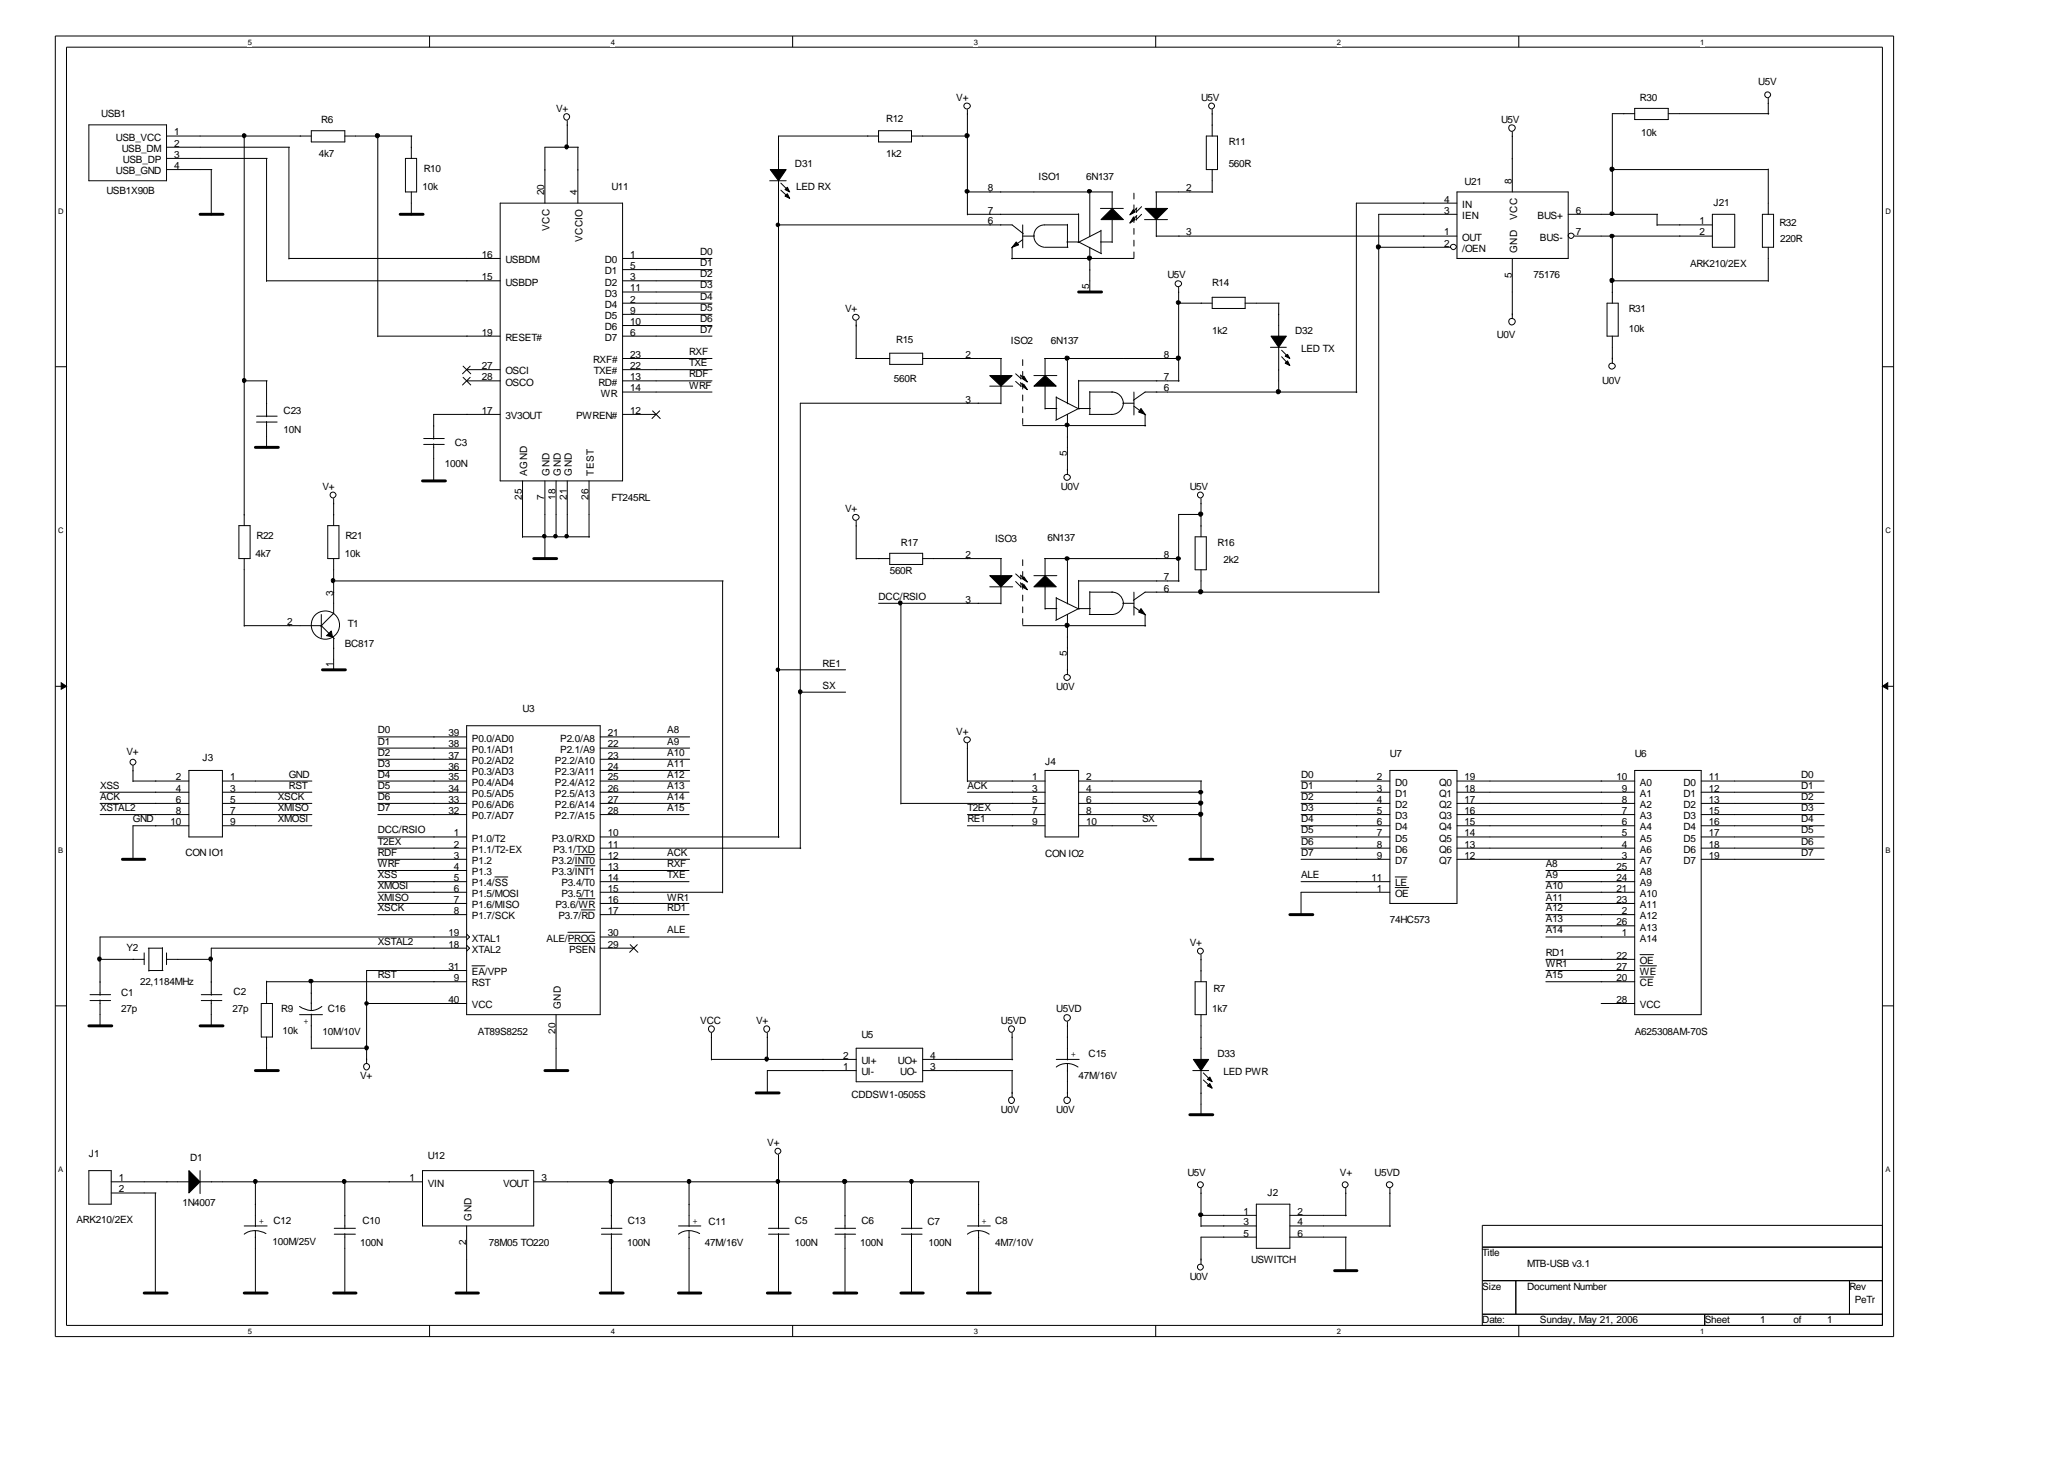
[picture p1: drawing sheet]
<svg xmlns="http://www.w3.org/2000/svg" width="297mm" height="210mm" viewBox="0 0 297 210" stroke-linecap="round" stroke-linejoin="round" font-family="sans-serif">
<path d="M8 5.2h264.5v187.1h-264.5zM9.6 6.8h261.2v183.9h-261.2z" fill="none" stroke="#000" stroke-width=".14"/>
<g fill="#fff">
<path d="M35.6 5.3h.6v1.4h-.6z"/>
<path d="M35.6 190.9h.6v1.3h-.6z"/>
</g>
<path d="M61.8 5.2v1.6M61.8 190.7v1.6" fill="none" stroke="#000" stroke-width=".14"/>
<g fill="#fff">
<path d="M87.9 5.3h.6v1.4h-.6z"/>
<path d="M87.9 190.9h.6v1.3h-.6z"/>
</g>
<path d="M114 5.2v1.6M114 190.7v1.6" fill="none" stroke="#000" stroke-width=".14"/>
<g fill="#fff">
<path d="M140.1 5.3h.6v1.4h-.6z"/>
<path d="M140.1 190.9h.6v1.3h-.6z"/>
</g>
<path d="M166.3 5.2v1.6M166.3 190.7v1.6" fill="none" stroke="#000" stroke-width=".14"/>
<g fill="#fff">
<path d="M192.4 5.3h.6v1.4h-.6z"/>
<path d="M192.4 190.9h.6v1.3h-.6z"/>
</g>
<path d="M218.5 5.2v1.6M218.5 190.7v1.6" fill="none" stroke="#000" stroke-width=".14"/>
<g fill="#fff">
<path d="M244.6 5.3h.6v1.4h-.6z"/>
<path d="M244.6 190.9h.6v1.3h-.6z"/>
<path d="M8.4 29.6h.7v1.4h-.7z"/>
<path d="M271.3 29.6h.7v1.4h-.7z"/>
<path d="M8.4 75.6h.7v1.4h-.7z"/>
<path d="M271.3 75.6h.7v1.4h-.7z"/>
</g>
<path d="M8 52.8h1.6M270.8 52.8h1.7" fill="none" stroke="#000" stroke-width=".14"/>
<g fill="#fff">
<path d="M8.4 121.6h.7v1.4h-.7z"/>
<path d="M271.3 121.6h.6v1.4h-.6z"/>
</g>
<path d="M8 98.7h1.6M270.8 98.7h1.7" fill="none" stroke="#000" stroke-width=".14"/>
<g fill="#000" stroke="#000" stroke-width=".14">
<path d="M8.8 98.2l.8 .5-.8 .5z" fill-rule="evenodd"/>
<path d="M270.8 98.7l.8-.5v1z" fill-rule="evenodd"/>
</g>
<g fill="#fff">
<path d="M8.4 167.6h.6v1.3h-.6z"/>
<path d="M271.3 167.6h.6v1.3h-.6z"/>
</g>
<g fill="none" stroke="#000" stroke-width=".14">
<path d="M12.8 18h11.2v8h-11.2zM24 19.6h20.8M35.1 19.6v56M44.8 18.8h4.8v1.6h-4.8zM49.6 19.6h9.7M54.4 19.6v28.8M59.2 19.6v3.2M81.6 17.4v3.9M126.4 19.6h-14.4v4.9M126.4 18.8h4.7v1.6h-4.7zM131.1 19.6h8.2M139.2 15.8v15.1"/>
<path d="M173.6 19.6h1.6v4.8h-1.6zM174.4 15.8v3.8M217.6 19v8.6M235.2 16.4h-3.2v14.5M235.2 15.6h4.8v1.6h-4.8zM240 16.4h14.5M254.4 14.2v2.2M24 21.2h17.7M24 22.8h14.4M24 24.4h6.5M30.4 24.4v6.5M38.4 22.8v17.7"/>
<path d="M41.6 37.2h30.4M41.6 21.2v16.1M58.3 22.8h1.6v4.8h-1.6zM59.2 27.6v3.3M72 29.2h17.6v40h-17.6zM83.1 21.2v8M83.2 21.2h-4.8v8M89.6 37.2h12.8M89.6 38.8h12.8M110.7 26h2.4M112 26v94.5M112 32.4h33.6l1.6 1.2"/>
<path d="M112.4 26.3l1.1 1.1M112.4 27.4l1.1 1M139.2 27.6h17.3M139.2 30.8h16M145.5 37.2h17.7M145.6 35.6v1.7M147.2 34h1.6M147.2 32.4v3.3M147.2 34.5l-1.7 1.2M150.4 35.6h3.3M153.5 34.8h1.7M153.6 32.4h-3.3a1.61 1.61 0 0 0-1.5 1.6 1.61 1.61 0 0 0 1.5 1.6"/>
<path d="M153.6 32.3v3.3M155.2 34.8l3.3 1.7M155.2 30.7v4.1M156.8 27.9v6.2M156.8 35.6v6.5M157.1 27.6h3M158.3 30h3.3M158.3 34.8h1.7M158.4 33.1v3.3M158.4 33.2l-3.3 1.7M160 27.6v2.5M160 31.6v3.3"/>
<path d="M163.5 30v.6M163.5 31.1v.6M163.6 31l-.7 .8M163.6 29.9l-.7 .8M164.3 30.8l-.8 .8M164.3 29.7l-.8 .8M164.7 31.6h3.3M166.3 27.6h8.2M166.4 27.6v2.5M166.4 31.6v2.5M166.4 34h43.2M174.4 24.4v3.3"/>
<path d="M198.4 35.6h10.3M209.6 27.6h16v9.6h-16zM209.6 30.8h-11.2v54.5M209.6 29.2h-14.4v27.3M217.6 37.2v8.6M225.6 30.8h12.9M226.6 34h19.8M231.9 24.4h22.5M232 34v9.6M238.4 32.4h8M238.4 30.8v1.6M246.4 30.8h3.2v4.8h-3.2z"/>
<path d="M253.6 30.8h1.6v4.8h-1.6zM254.4 24.3v6.5M254.4 35.6v4.9M35.1 54.8h3.3M36.9 59.9h3M38.4 40.4h33.6M38.4 54.8v5.2M54.4 48.4h17.6M66.6 52.7l1.1 1.1M66.6 54.3l1.1 1.1M67.1 53.2h4.9M67.1 54.8h4.9"/>
<path d="M67.6 52.7l-1.1 1.1M67.6 54.3l-1.1 1.1M72 59.6h-9.6v3.6M89.6 48.4h12.8M89.6 59.6h4.8M89.6 40.4h12.8M89.6 51.6h12.8M89.6 53.2h12.8M89.6 56.4h12.8M89.6 54.8h12.8M89.6 46.8h12.8M89.6 45.2h12.8"/>
<path d="M89.6 43.6h12.8M89.6 42h12.8M93.9 59.1l1.1 1.1M94.9 59.1l-1.1 1.1M123.1 51.6h4.9M123.2 46.2v5.4M128 50.8h4.8v1.6h-4.8zM132.8 51.6h11.3M142.4 55.6h3.3M144 51.6v2.5M144 55.6v2.5M144 58h-28.9v64.1"/>
<path d="M146.1 54.9l.8 .7M146.1 53.8l.8 .7M146.8 55l.7 .7M146.8 53.9l.7 .7M146.9 54v.5M146.9 55.1v.5M148.8 54h3.3M150.3 51.6h2.9M150.4 51.6v2.5M150.4 55.6v3.3M150.4 58.8h1.7M152 57.1v3.3"/>
<path d="M152 57.2l3.3 1.7M153.6 51.9v6.2M153.6 59.6v8.7M153.8 51.6h15.9M155.2 54.7v4.1M155.2 54.8h14.5M155.2 58.8h1.7M155.2 58.8l-3.3 1.7M156.7 59.6h3.3M156.8 56.3v3.3M156.8 56.4h3.3M159.9 56.4a1.61 1.61 0 0 1 1.7 1.6 1.61 1.61 0 0 1-1.7 1.6"/>
<path d="M161.5 58h1.7M163.2 56.4v3.3M163.2 58.4l1.6 1.3M164.8 59.6v1.7M169.6 41.3v13.6M169.6 43.6h4.8M174.4 42.8h4.8v1.6h-4.8zM179.2 43.6h4.9M182.8 50h2.3M184 43.6v4.8M184 50v6.5M184.4 50.4l1 1"/>
<path d="M184.4 51.3l1 1.1M195.2 56.4h-30.4l-1.7 1.2M231.2 43.6h1.6v4.8h-1.6zM231.9 40.4h22.5M232 48.4v3.9M34.4 75.6h1.6v4.8h-1.6zM36.9 60.7h3M38.4 60.6v3.8M47.2 75.6h1.6v4.8h-1.6zM48 71.7v3.9M61 63.9h2.9M61 63.1h2.9"/>
<path d="M62.4 63.9v5.4M75.2 69.2v8.1M75.2 77.2h9.6M78.4 69.2v11.2M80 69.2v8.1M81.6 69.2v8.1M84.8 69.2v8.1M123.2 74.9v5.5M128 79.6h4.8v1.6h-4.8zM147.2 61.2h17.6M172 77.2h1.6v4.8h-1.6zM172.8 71.7v5.5"/>
<path d="M172.9 74h-3.3v9.7M35.1 90h11.2M35.1 80.4v9.7M46.2 88.4v3.3M46.2 90l1.9 1.9M48 80.4v7.9M48 91.8v4.6M48 88.2l-1.9 1.9M48 83.6h56.1M104 83.6v44.9M112 96.4h9.7M115.1 99.6h6.6"/>
<path d="M123.2 80.4h4.8M126.4 86.8h17.6M129.6 86.8v28.9M132.8 80.4h11.3M142.4 84.4h3.3M144 80.4v2.5M144 84.4v2.5M146.1 83.7l.8 .7M146.1 82.6l.8 .6M146.8 83.8l.7 .8M146.8 82.7l.7 .7M146.9 82.8v.5"/>
<path d="M146.9 83.9v.6M147.2 90h17.6M148.8 82.8h3.3M150.3 80.4h2.9M150.4 80.4v2.5M150.4 84.4v3.2M150.4 87.6h1.7M152 86v3.2M152 86l3.3 1.6M153.6 80.7v6.2M153.6 88.4v8.6M153.8 80.4h15.9"/>
<path d="M155.2 83.5v4.1M155.2 87.6h1.7M155.2 87.6l-3.3 1.7M155.2 83.6h14.5M156.7 88.4h3.3M156.8 85.1v3.3M156.8 85.2h3.3M159.9 85.2a1.61 1.61 0 0 1 1.7 1.6 1.61 1.61 0 0 1-1.7 1.6M161.5 86.8h1.7M163.2 85.2v3.3M163.2 87.3l1.6 1.2M164.8 88.4v1.7"/>
<path d="M172.8 82v3.3M198.5 85.2h-33.7l-1.7 1.2M14.4 114h12.8M14.4 115.6h12.8M14.4 117.2h12.8M19.1 110.2v2.3M19.1 112.4h8.1M27.2 118.8h-8.1v4.9M27.2 110.8h4.8v9.6h-4.8zM32 112.4h12.9M32 114h12.9M32 115.6h12.9"/>
<path d="M32 117.2h12.9M32 118.8h12.9M54.4 110.8h12.7M54.4 112.4h12.7M54.4 114h12.7M54.4 115.6h12.7M54.4 117.2h12.7M54.4 106h12.7M54.4 107.6h12.7M54.4 109.2h12.7M67.1 104.4h19.3v41.6h-19.3zM86.4 110.8h12.8"/>
<path d="M86.4 112.4h12.8M86.4 114h12.7M86.4 115.6h12.8M86.4 117.2h12.7M86.4 106h12.8M86.4 107.6h12.8M86.4 109.2h12.8M129.6 115.6h20.8M139.2 106.9v5.6M139.2 112.4h11.2M139.2 114h11.2M139.2 117.2h11.2"/>
<path d="M139.2 118.8h11.2M150.4 110.8h4.8v9.6h-4.8zM155.2 112.4h17.7M155.2 114h17.7M155.2 115.6h17.7M155.2 117.2h17.7M155.2 118.8h11.3M172.8 112.4v11.3M187.2 112.4h12.8M187.2 114h12.8M187.2 115.6h12.8M187.2 117.2h12.8"/>
<path d="M187.2 118.8h12.8M200 110.8h9.6v19.2h-9.6zM209.6 112.4h25.6M209.6 114h25.6M209.6 115.6h25.6M209.6 117.2h25.6M209.6 118.8h25.6M235.2 110.8h9.6v35.2h-9.6zM244.8 112.4h17.7M244.8 114h17.7M244.8 115.6h17.7M244.8 117.2h17.7"/>
<path d="M244.8 118.8h17.7M14.4 138h6.3M20.7 137.1v1.7M21.3 136.4h2.1M21.4 139.6h2.1M21.4 136.4v3.3M23.4 136.3v3.3M24 137.1v1.7M24 138h6.5M54.4 120.4h12.7M54.4 122h12.7M54.4 123.6h12.7"/>
<path d="M54.4 125.2h12.7M54.4 126.8h12.7M54.4 128.4h12.7M54.4 130h12.7M54.4 131.6h12.7M67.1 139.6h-14.4v13.4M67.1 136.4h-36.7v6.8M67.1 134.8h-52.7v8.4M67.1 136l.5 .4-.5 .4M67.1 134.4l.5 .4-.5 .4M67.9 139h1.9M71.2 126.2h1.9"/>
<path d="M81.7 134.1h3.9M81.9 135.7h3.7M82.7 123h2.9M82.7 124.6h2.9M83.2 129.3h2.4M83.7 130.9h1.9M86.4 120.4h25.7M86.4 136.4h4.8M86.4 134.8h12.7M86.4 122h28.8M86.4 123.6h12.8M86.4 125.2h12.7"/>
<path d="M86.4 126.8h12.7M86.4 128.4h17.6M86.4 130h12.7M86.4 131.6h12.7M90.7 135.9l1.1 1.1M91.7 135.9l-1.1 1.1M172.8 137.3v3.9M187.2 120.4h12.8M187.2 122h12.8M187.2 123.6h12.8M187.2 126.8h12.8M200 128.4h-12.8v3.3"/>
<path d="M200.7 126.2h1.7M200.7 127.7h2M209.6 120.4h25.6M209.6 122h25.6M209.6 123.6h25.6M222.4 134.8h12.8M222.4 139.6h12.8M222.4 125.2h12.8M222.4 126.8h12.8M222.4 128.4h12.8M222.4 130h12.8M222.4 131.6h12.8"/>
<path d="M222.4 133.2h12.8M222.4 138h12.8M236 139h2.3M236 137.3h1.9M244.8 120.4h17.7M244.8 122h17.7M244.8 123.6h17.7M8 144.7h1.6M13 143.9h2.9M13 143.1h2.9M14.4 143.9v3.8M29 143.9h2.9"/>
<path d="M29 143.1h2.9M30.4 143.9v3.8M37.6 144.4h1.6v4.8h-1.6zM38.4 141.2v3.2M38.4 149.2v4.8M38.4 141.2h28.7M43.1 144.8a2.48 2.48 0 0 0 3.2 0M43.1 146h3.3M44.8 141.2v4.2M44.8 145.9v5M44.8 150.8h8M52.7 144.4h14.4"/>
<path d="M80 146v8.1M102.4 148.6v3.9M102.4 152.4h20.8M110.4 148.6v3.9M123.2 150.8h9.6v4.8h-9.6zM123.2 154h-12.8v3.3M132.8 152.4h12.9M132.8 154h12.9M145.6 148.6v3.9M145.6 154v3.8M152 153.5a2.67 2.67 0 0 1 3.1 0M152 152.4h3.3"/>
<path d="M153.6 147v5.5M153.6 153v4.8M171.6 154h2.3M172 141.2h1.6v4.8h-1.6zM172.8 146v6.5M172.8 154v6.5M173.1 154.4l1.1 1.1M173.1 155.4l1.1 1M222.4 141.2h12.8M230.4 144.4h4.8M236 140.6h1.9M270.8 144.7h1.7"/>
<path d="M12.8 168.4h3.2v4.8h-3.2zM16 170h11.3M16 171.6h6.4M22.4 171.6v14.5M28.8 170h32M28.8 168.4v3.3M35.1 176.4h3.3M36.7 170v6.5M36.7 177.1v9M38.3 177.5a2.87 2.87 0 0 0-3.2 .1M48.1 177.6h3M48.1 176.7h3"/>
<path d="M49.6 170v6.8M49.6 177.5v8.6M60.8 168.4h16v8h-16zM67.1 176.4v9.7M76.8 170h64.1M86.5 177.6h3M86.5 176.7h3M88 170v6.8M88 177.5v8.6M97.6 176.4h3.2M99.1 170v6.5M99.1 177.1v9"/>
<path d="M100.7 177.5a2.72 2.72 0 0 0-3.1 .1M110.6 177.6h2.9M110.6 176.7h2.9M112 166.1v10.7M112 177.5v8.6M120.1 177.6h3M120.1 176.7h3M121.6 170v6.8M121.6 177.5v8.6M129.7 177.6h3M129.7 176.7h3M131.1 170v6.8"/>
<path d="M131.1 177.5v8.6M139.2 177.6a2.67 2.67 0 0 1 3.1 0M139.2 176.4h3.3M140.8 170v6.5M140.8 177.1v9M172.8 171v5.5M172.8 176.4h8M172.8 174.9h8M180.8 178h-8v3.9M180.8 173.2h4.8v6.4h-4.8zM185.6 176.4h14.5M185.6 174.9h8.1"/>
<path d="M185.6 178h8.1M193.6 171v3.9M193.6 178v4.9M200 171v5.5M213.3 176.3h57.5v14.4h-57.5zM213.3 179.4h57.5M213.3 184.2h57.5M213.3 189.1h57.5M218.1 184.2v4.9M245.3 189.1v1.6M266.1 184.2v4.9"/>
<circle cx="81.5" cy="16.8" r=".45"/>
<circle cx="139.2" cy="15.2" r=".45"/>
<circle cx="174.3" cy="15.2" r=".42"/>
<circle cx="217.5" cy="18.4" r=".48"/>
<circle cx="254.3" cy="13.6" r=".42"/>
<circle cx="209.1" cy="35.5" r=".4"/>
<circle cx="226.1" cy="33.9" r=".4"/>
<circle cx="123.2" cy="45.6" r=".45"/>
<circle cx="169.6" cy="40.8" r=".45"/>
<circle cx="217.5" cy="46.3" r=".48"/>
<circle cx="232" cy="52.7" r=".45"/>
<circle cx="47.9" cy="71.2" r=".42"/>
<circle cx="123.2" cy="74.4" r=".45"/>
<circle cx="153.6" cy="68.7" r=".45"/>
<circle cx="172.7" cy="71.2" r=".42"/>
<circle cx="46.8" cy="89.9" r="2.04"/>
<circle cx="153.6" cy="97.5" r=".45"/>
<circle cx="19.1" cy="109.6" r=".42"/>
<circle cx="139.2" cy="106.4" r=".45"/>
<circle cx="172.7" cy="136.8" r=".42"/>
<circle cx="52.7" cy="153.5" r=".45"/>
<circle cx="102.3" cy="148" r=".45"/>
<circle cx="110.3" cy="148" r=".45"/>
<circle cx="145.5" cy="158.3" r=".45"/>
<circle cx="145.5" cy="148" r=".45"/>
<circle cx="153.5" cy="158.3" r=".48"/>
<circle cx="153.5" cy="146.4" r=".48"/>
<circle cx="111.9" cy="165.6" r=".42"/>
<circle cx="172.7" cy="170.4" r=".42"/>
<circle cx="193.5" cy="170.4" r=".42"/>
<circle cx="200" cy="170.4" r=".45"/>
<circle cx="172.7" cy="182.3" r=".42"/>
</g>
<g fill="none" stroke="#000" stroke-width=".42">
<path d="M28.8 30.8h3.3M57.6 30.8h3.3M155.2 42h3.3M36.7 64.4h3.3M60.8 69.2h3.3M46.4 96.4h3.3M76.8 80.4h3.3M17.6 123.6h3.2M171.2 123.6h3.3M185.6 131.6h3.3M12.8 147.6h3.3M28.8 147.6h3.3"/>
<path d="M36.7 154h3.3M78.4 154h3.3M108.8 157.2h3.3M171.2 160.4h3.3M20.7 186h3.3M35.1 186h3.3M48 186h3.2M65.6 186h3.2M86.4 186h3.3M97.6 186h3.2M110.4 186h3.3M120 186h3.3"/>
<path d="M129.6 186h3.2M139.2 186h3.3M192 182.8h3.2"/>
</g>
<g fill="#000" stroke="#000" stroke-width=".14">
<path d="M110.8 24.4h2.3l-1.1 1.6z" fill-rule="evenodd"/>
<path d="M111.7 32.2l.2-.1 .3 .3-.3 .2-.2-.1z" fill-rule="evenodd"/>
<path d="M113.3 27.9l.3 .6-.7-.3z" fill-rule="evenodd"/>
<path d="M113.3 26.9l.3 .7-.7-.3z" fill-rule="evenodd"/>
<path d="M146.2 34.8l.4 .4-1 .4z" fill-rule="evenodd"/>
<path d="M158.4 31.6l1.6-1.6 1.6 1.6z" fill-rule="evenodd"/>
<path d="M163.1 31.3l.2 .3-.7 .5z" fill-rule="evenodd"/>
<path d="M163.1 30.2l.2 .3-.7 .4z" fill-rule="evenodd"/>
<path d="M164.8 30h3.2l-1.6 1.6z" fill-rule="evenodd"/>
<path d="M142.4 54h3.2l-1.6 1.6z" fill-rule="evenodd"/>
<path d="M147.1 55.6l.2-.3 .5 .8z" fill-rule="evenodd"/>
<path d="M147.3 54.1l.5 .9-.7-.5z" fill-rule="evenodd"/>
<path d="M148.8 55.6l1.6-1.6 1.6 1.6z" fill-rule="evenodd"/>
<path d="M164.2 58.8l.6 .8-1-.3z" fill-rule="evenodd"/>
<path d="M182.9 48.4h2.2l-1.1 1.6z" fill-rule="evenodd"/>
<path d="M184.9 52.3l.4-.4 .3 .7z" fill-rule="evenodd"/>
<path d="M184.9 51.2l.4-.2 .3 .6z" fill-rule="evenodd"/>
<path d="M78.2 76.9l.3 .1 .1 .1-.3 .3-.2-.3z" fill-rule="evenodd"/>
<path d="M79.8 76.9l.3 .1 .1 .1-.3 .3-.2-.3z" fill-rule="evenodd"/>
<path d="M81.4 76.9l.3 .1 .1 .1-.3 .3-.2-.3z" fill-rule="evenodd"/>
<path d="M47 91.5l.7-.7 .1 .8z" fill-rule="evenodd"/>
<path d="M111.7 96.2l.2-.1 .3 .3-.3 .2-.2-.1z" fill-rule="evenodd"/>
<path d="M142.4 82.8h3.2l-1.6 1.6z" fill-rule="evenodd"/>
<path d="M147.3 84.1l.5 .8-.7-.5z" fill-rule="evenodd"/>
<path d="M147.1 83.2l.2-.2 .5 .7z" fill-rule="evenodd"/>
<path d="M150.4 82.8l1.6 1.6h-3.2z" fill-rule="evenodd"/>
<path d="M164.2 87.6l.6 .8-1-.3z" fill-rule="evenodd"/>
<path d="M52.5 144.2l.2-.1 .3 .3-.3 .2-.1-.1z" fill-rule="evenodd"/>
<path d="M171.7 152.4h2.2l-1.1 1.6z" fill-rule="evenodd"/>
<path d="M174.1 155.9l.3 .7-.7-.4z" fill-rule="evenodd"/>
<path d="M174.1 155l.3 .6-.7-.3z" fill-rule="evenodd"/>
<path d="M27.2 168.4l1.6 1.6-1.6 1.6z" fill-rule="evenodd"/>
<circle cx="35.1" cy="19.5" r=".28"/>
<circle cx="54.3" cy="19.5" r=".31"/>
<circle cx="139.1" cy="19.5" r=".31"/>
<circle cx="81.5" cy="21.1" r=".28"/>
<circle cx="139.2" cy="27.6" r=".28"/>
<circle cx="156.7" cy="37.1" r=".31"/>
<circle cx="156.8" cy="27.6" r=".28"/>
<circle cx="198.3" cy="35.5" r=".31"/>
<circle cx="231.9" cy="24.3" r=".31"/>
<circle cx="232" cy="34" r=".28"/>
<circle cx="232" cy="30.8" r=".28"/>
<circle cx="35.1" cy="54.7" r=".28"/>
<circle cx="153.5" cy="51.5" r=".31"/>
<circle cx="169.5" cy="51.5" r=".31"/>
<circle cx="169.6" cy="43.6" r=".28"/>
<circle cx="183.9" cy="56.3" r=".31"/>
<circle cx="231.9" cy="40.3" r=".31"/>
<circle cx="153.6" cy="61.2" r=".28"/>
<circle cx="172.8" cy="74" r=".31"/>
<circle cx="47.9" cy="83.5" r=".28"/>
<circle cx="115.1" cy="99.5" r=".28"/>
<circle cx="129.5" cy="86.7" r=".28"/>
<circle cx="153.5" cy="90" r=".31"/>
<circle cx="153.6" cy="80.4" r=".28"/>
<circle cx="169.6" cy="80.4" r=".28"/>
<circle cx="172.8" cy="85.1" r=".31"/>
<circle cx="172.8" cy="117.1" r=".31"/>
<circle cx="172.8" cy="115.5" r=".31"/>
<circle cx="172.8" cy="114" r=".28"/>
<circle cx="14.3" cy="138" r=".28"/>
<circle cx="30.3" cy="138" r=".28"/>
<circle cx="44.8" cy="141.2" r=".28"/>
<circle cx="52.7" cy="150.8" r=".28"/>
<circle cx="110.3" cy="152.4" r=".28"/>
<circle cx="36.7" cy="170" r=".28"/>
<circle cx="49.5" cy="170" r=".28"/>
<circle cx="87.9" cy="170" r=".31"/>
<circle cx="99.1" cy="170" r=".28"/>
<circle cx="111.9" cy="170" r=".28"/>
<circle cx="121.5" cy="170" r=".31"/>
<circle cx="131.1" cy="170" r=".28"/>
<circle cx="172.8" cy="174.8" r=".28"/>
</g>
<path d="M163.2 27.8v9.5M147.2 51.7v9.6M147.2 80.5v9.6" fill="none" stroke="#000" stroke-width=".14" stroke-dasharray=".8"/>
<g font-size="1.4">
<text x="14.6" y="16.9">USB1</text>
<text x="46.2" y="17.6">R6</text>
<text x="80" y="16.1">V+</text>
<text x="127.5" y="17.5">R12</text>
<text x="137.6" y="14.5">V+</text>
<text x="172.8" y="14.5">U5V</text>
<text x="216" y="17.6">U5V</text>
<text x="236" y="14.5">R30</text>
<text x="253" y="12.2">U5V</text>
<text x="16.7" y="20.2">USB_VCC</text>
<text x="17.5" y="21.9">USB_DM</text>
<text x="17.7" y="23.5">USB_DP</text>
<text x="25.1" y="19.5">1</text>
<text x="25.1" y="21.1">2</text>
<text x="25.1" y="22.7">3</text>
<text x="45.9" y="22.6">4k7</text>
<text x="127.5" y="22.6">1k2</text>
<text x="176.8" y="20.8">R11</text>
<text x="236.1" y="19.6">10k</text>
<text x="15.3" y="27.9">USB1X90B</text>
<text x="16.7" y="25.1">USB_GND</text>
<text x="25.1" y="24.3">4</text>
<text x="60.8" y="27.3">10k</text>
<text x="61" y="24.7">R10</text>
<text x="78.3" y="28.1" transform="rotate(-90 78.3 28.1)">20</text>
<text x="83.1" y="28.1" transform="rotate(-90 83.1 28.1)">4</text>
<text x="88" y="27.3">U11</text>
<text x="114.4" y="24.1">D31</text>
<text x="114.6" y="27.3">LED RX</text>
<text x="142.2" y="27.5">8</text>
<text x="149.4" y="25.8">ISO1</text>
<text x="156.3" y="25.8">6N137</text>
<text x="170.7" y="27.5">2</text>
<text x="176.8" y="24.1">560R</text>
<text x="207.8" y="29.1">4</text>
<text x="210.4" y="29.9">IN</text>
<text x="210.7" y="26.6">U21</text>
<text x="217.5" y="26.5" transform="rotate(-90 217.5 26.5)">8</text>
<text x="246.5" y="29.6">J21</text>
<text x="79.1" y="33.2" transform="rotate(-90 79.1 33.2)">VCC</text>
<text x="83.8" y="34.8" transform="rotate(-90 83.8 34.8)">VCCIO</text>
<text x="142.2" y="30.7">7</text>
<text x="142.2" y="32.3">6</text>
<text x="170.7" y="33.9">3</text>
<text x="207.8" y="33.9">1</text>
<text x="207.8" y="35.5">2</text>
<text x="207.8" y="30.7">3</text>
<text x="210.4" y="34.6">OUT</text>
<text x="210.4" y="31.5">IEN</text>
<text x="218.3" y="31.6" transform="rotate(-90 218.3 31.6)">VCC</text>
<text x="221.2" y="31.5">BUS+</text>
<text x="221.6" y="34.6">BUS-</text>
<text x="226.7" y="30.7">6</text>
<text x="226.7" y="33.9">7</text>
<text x="244.5" y="32.3">1</text>
<text x="244.5" y="33.9">2</text>
<text x="256" y="32.5">R32</text>
<text x="256.1" y="34.8">220R</text>
<text x="69.3" y="40.3">15</text>
<text x="69.3" y="37.1">16</text>
<text x="72.7" y="41.1">USBDP</text>
<text x="72.7" y="37.9">USBDM</text>
<text x="87" y="41.1">D2</text>
<text x="87" y="39.5">D1</text>
<text x="87" y="37.9">D0</text>
<text x="90.7" y="41.9">11</text>
<text x="90.7" y="40.3">3</text>
<text x="90.7" y="38.7">5</text>
<text x="90.7" y="37.1">1</text>
<text x="100.8" y="38.3">D1</text>
<text x="100.8" y="41.5">D3</text>
<text x="100.8" y="36.7">D0</text>
<text x="100.8" y="39.9">D2</text>
<text x="156.7" y="41.6" transform="rotate(-90 156.7 41.6)">5</text>
<text x="168" y="40.1">U5V</text>
<text x="174.4" y="41.2">R14</text>
<text x="210.4" y="36.3">/OEN</text>
<text x="217.5" y="40" transform="rotate(-90 217.5 40)">5</text>
<text x="218.3" y="36.4" transform="rotate(-90 218.3 36.4)">GND</text>
<text x="220.6" y="40.1">75176</text>
<text x="243.2" y="38.5">ARK210/2EX</text>
<text x="87" y="47.5">D6</text>
<text x="87" y="45.9">D5</text>
<text x="87" y="44.3">D4</text>
<text x="87" y="42.7">D3</text>
<text x="90.7" y="46.8">10</text>
<text x="90.7" y="45.1">9</text>
<text x="90.7" y="43.5">2</text>
<text x="100.8" y="44.7">D5</text>
<text x="100.8" y="43.1">D4</text>
<text x="100.8" y="46.3">D6</text>
<text x="100.8" y="47.9">D7</text>
<text x="121.6" y="44.9">V+</text>
<text x="234.4" y="44.9">R31</text>
<text x="234.4" y="47.8">10k</text>
<text x="69.3" y="48.3">19</text>
<text x="69.3" y="53.1">27</text>
<text x="72.7" y="49">RESET#</text>
<text x="72.7" y="53.9">OSCI</text>
<text x="85.3" y="52.3">RXF#</text>
<text x="85.4" y="53.9">TXE#</text>
<text x="87" y="49">D7</text>
<text x="90.7" y="51.5">23</text>
<text x="90.7" y="53.1">22</text>
<text x="90.7" y="48.3">6</text>
<text x="99.1" y="51.1">RXF</text>
<text x="99.1" y="52.7">TXE</text>
<text x="128.9" y="49.4">R15</text>
<text x="138.9" y="51.5">2</text>
<text x="145.5" y="49.5">ISO2</text>
<text x="151.2" y="49.5">6N137</text>
<text x="167.5" y="51.5">8</text>
<text x="174.4" y="48.1">1k2</text>
<text x="186.4" y="48.1">D32</text>
<text x="187.2" y="50.6">LED TX</text>
<text x="215.4" y="48.7">U0V</text>
<text x="40.8" y="59.6">C23</text>
<text x="69.3" y="59.5">17</text>
<text x="69.3" y="54.7">28</text>
<text x="72.7" y="55.5">OSCO</text>
<text x="86.1" y="55.5">RD#</text>
<text x="86.4" y="57.1">WR</text>
<text x="90.7" y="59.5">12</text>
<text x="90.7" y="56.3">14</text>
<text x="90.7" y="54.7">13</text>
<text x="99.1" y="54.3">RDF</text>
<text x="99.1" y="55.9">WRF</text>
<text x="128.6" y="55">560R</text>
<text x="138.9" y="57.9">3</text>
<text x="167.5" y="54.7">7</text>
<text x="167.5" y="56.3">6</text>
<text x="230.5" y="55.3">U0V</text>
<text x="40.8" y="62.3">10N</text>
<text x="65.4" y="64.1">C3</text>
<text x="72.7" y="60.3">3V3OUT</text>
<text x="82.9" y="60.3">PWREN#</text>
<text x="153.5" y="65.6" transform="rotate(-90 153.5 65.6)">5</text>
<text x="46.4" y="70.5">V+</text>
<text x="64" y="67.2">100N</text>
<text x="75.1" y="72" transform="rotate(-90 75.1 72)">25</text>
<text x="75.9" y="68.4" transform="rotate(-90 75.9 68.4)">AGND</text>
<text x="78.3" y="72" transform="rotate(-90 78.3 72)">7</text>
<text x="79.1" y="68.4" transform="rotate(-90 79.1 68.4)">GND</text>
<text x="79.9" y="72" transform="rotate(-90 79.9 72)">18</text>
<text x="80.7" y="68.4" transform="rotate(-90 80.7 68.4)">GND</text>
<text x="81.5" y="72" transform="rotate(-90 81.5 72)">21</text>
<text x="82.3" y="68.4" transform="rotate(-90 82.3 68.4)">GND</text>
<text x="84.7" y="72" transform="rotate(-90 84.7 72)">26</text>
<text x="85.4" y="68.4" transform="rotate(-90 85.4 68.4)">TEST</text>
<text x="152.7" y="70.5">U0V</text>
<text x="171.2" y="70.5">U5V</text>
<text x="36.9" y="77.5">R22</text>
<text x="49.7" y="77.5">R21</text>
<text x="88" y="72.1">FT245RL</text>
<text x="121.6" y="73.7">V+</text>
<text x="143.2" y="78">ISO3</text>
<text x="150.7" y="77.8">6N137</text>
<text x="36.7" y="80.1">4k7</text>
<text x="49.6" y="80.1">10k</text>
<text x="128" y="82.6">560R</text>
<text x="129.6" y="78.5">R17</text>
<text x="138.9" y="80.3">2</text>
<text x="167.5" y="80.3">8</text>
<text x="167.5" y="83.5">7</text>
<text x="175.2" y="78.5">R16</text>
<text x="176" y="81">2k2</text>
<text x="41.3" y="89.9">2</text>
<text x="47.9" y="85.7" transform="rotate(-90 47.9 85.7)">3</text>
<text x="126.4" y="86.3">DCC/RSIO</text>
<text x="138.9" y="86.7">3</text>
<text x="167.5" y="85.1">6</text>
<text x="49.6" y="93.1">BC817</text>
<text x="50" y="90.3">T1</text>
<text x="118.4" y="95.9">RE1</text>
<text x="153.5" y="94.4" transform="rotate(-90 153.5 94.4)">5</text>
<text x="47.9" y="96" transform="rotate(-90 47.9 96)">1</text>
<text x="118.4" y="99.1">SX</text>
<text x="152" y="99.2">U0V</text>
<text x="54.4" y="107.1">D1</text>
<text x="54.4" y="105.5">D0</text>
<text x="64.5" y="105.9">39</text>
<text x="64.5" y="107.5">38</text>
<text x="67.9" y="106.7">P0.0/AD0</text>
<text x="75.2" y="102.5">U3</text>
<text x="80.6" y="106.7">P2.0/A8</text>
<text x="87.5" y="105.9">21</text>
<text x="87.5" y="107.5">22</text>
<text x="96" y="105.5">A8</text>
<text x="96" y="107.1">A9</text>
<text x="137.6" y="105.7">V+</text>
<text x="14.4" y="113.6">XSS</text>
<text x="18.2" y="108.6">V+</text>
<text x="25.3" y="112.3">2</text>
<text x="25.3" y="113.9">4</text>
<text x="29.1" y="109.5">J3</text>
<text x="33.1" y="112.3">1</text>
<text x="33.1" y="113.9">3</text>
<text x="41.6" y="111.9">GND</text>
<text x="41.6" y="113.6">RST</text>
<text x="54.4" y="110.3">D3</text>
<text x="54.4" y="108.7">D2</text>
<text x="54.4" y="111.9">D4</text>
<text x="54.4" y="113.6">D5</text>
<text x="64.5" y="109.1">37</text>
<text x="64.5" y="110.8">36</text>
<text x="64.5" y="112.3">35</text>
<text x="64.5" y="113.9">34</text>
<text x="67.9" y="108.3">P0.1/AD1</text>
<text x="67.9" y="109.9">P0.2/AD2</text>
<text x="67.9" y="111.5">P0.3/AD3</text>
<text x="67.9" y="113">P0.4/AD4</text>
<text x="79.8" y="109.9">P2.2/A10</text>
<text x="79.8" y="111.5">P2.3/A11</text>
<text x="79.8" y="113">P2.4/A12</text>
<text x="80.6" y="108.3">P2.1/A9</text>
<text x="87.5" y="109.1">23</text>
<text x="87.5" y="110.8">24</text>
<text x="87.5" y="112.3">25</text>
<text x="87.5" y="113.9">26</text>
<text x="96" y="108.7">A10</text>
<text x="96" y="110.3">A11</text>
<text x="96" y="111.9">A12</text>
<text x="96" y="113.6">A13</text>
<text x="139.2" y="113.6">ACK</text>
<text x="148.5" y="112.3">1</text>
<text x="148.5" y="113.9">3</text>
<text x="150.4" y="110">J4</text>
<text x="156.3" y="112.3">2</text>
<text x="156.3" y="113.9">4</text>
<text x="187.2" y="113.6">D1</text>
<text x="187.2" y="111.9">D0</text>
<text x="198.1" y="112.3">2</text>
<text x="198.1" y="113.9">3</text>
<text x="200" y="108.9">U7</text>
<text x="200.7" y="113">D0</text>
<text x="207.1" y="113">Q0</text>
<text x="210.7" y="112.3">19</text>
<text x="210.7" y="113.9">18</text>
<text x="232.6" y="112.3">10</text>
<text x="233.3" y="113.9">9</text>
<text x="235.2" y="108.9">U6</text>
<text x="236" y="113">A0</text>
<text x="242.2" y="113">D0</text>
<text x="245.9" y="112.3">11</text>
<text x="245.9" y="113.9">12</text>
<text x="259.2" y="111.9">D0</text>
<text x="259.2" y="113.6">D1</text>
<text x="14.4" y="116.7">XSTAL2</text>
<text x="14.4" y="115.1">ACK</text>
<text x="19.1" y="118.3">GND</text>
<text x="24.6" y="118.7">10</text>
<text x="25.3" y="115.5">6</text>
<text x="25.3" y="117.1">8</text>
<text x="33.1" y="115.5">5</text>
<text x="33.1" y="117.1">7</text>
<text x="33.1" y="118.7">9</text>
<text x="40" y="118.3">XMOSI</text>
<text x="40" y="115.1">XSCK</text>
<text x="40" y="116.7">XMISO</text>
<text x="54.4" y="115.1">D6</text>
<text x="54.4" y="116.7">D7</text>
<text x="54.4" y="119.9">DCC/RSIO</text>
<text x="64.5" y="115.5">33</text>
<text x="64.5" y="117.1">32</text>
<text x="67.9" y="114.7">P0.5/AD5</text>
<text x="67.9" y="116.3">P0.6/AD6</text>
<text x="67.9" y="117.9">P0.7/AD7</text>
<text x="79.8" y="114.7">P2.5/A13</text>
<text x="79.8" y="116.3">P2.6/A14</text>
<text x="79.8" y="117.9">P2.7/A15</text>
<text x="87.5" y="115.5">27</text>
<text x="87.5" y="117.1">28</text>
<text x="96" y="116.7">A15</text>
<text x="96" y="115.1">A14</text>
<text x="139.2" y="118.3">RE1</text>
<text x="139.2" y="116.7">T2EX</text>
<text x="148.5" y="115.5">5</text>
<text x="148.5" y="117.1">7</text>
<text x="148.5" y="118.7">9</text>
<text x="156.3" y="115.5">6</text>
<text x="156.3" y="117.1">8</text>
<text x="156.3" y="118.7">10</text>
<text x="164.3" y="118.3">SX</text>
<text x="187.2" y="115.1">D2</text>
<text x="187.2" y="119.9">D5</text>
<text x="187.2" y="116.7">D3</text>
<text x="187.2" y="118.3">D4</text>
<text x="198.1" y="115.5">4</text>
<text x="198.1" y="117.1">5</text>
<text x="198.1" y="118.7">6</text>
<text x="200.7" y="114.7">D1</text>
<text x="200.7" y="116.3">D2</text>
<text x="200.7" y="117.9">D3</text>
<text x="200.7" y="119.5">D4</text>
<text x="207.1" y="114.7">Q1</text>
<text x="207.1" y="116.3">Q2</text>
<text x="207.1" y="117.9">Q3</text>
<text x="207.1" y="119.5">Q4</text>
<text x="210.7" y="115.5">17</text>
<text x="210.7" y="117.1">16</text>
<text x="210.7" y="118.7">15</text>
<text x="233.3" y="115.5">8</text>
<text x="233.3" y="117.1">7</text>
<text x="233.3" y="118.7">6</text>
<text x="236" y="114.7">A1</text>
<text x="236" y="116.3">A2</text>
<text x="236" y="117.9">A3</text>
<text x="236" y="119.5">A4</text>
<text x="242.2" y="114.7">D1</text>
<text x="242.2" y="116.3">D2</text>
<text x="242.2" y="117.9">D3</text>
<text x="242.2" y="119.5">D4</text>
<text x="245.9" y="115.5">13</text>
<text x="245.9" y="117.1">15</text>
<text x="245.9" y="118.7">16</text>
<text x="259.2" y="116.7">D3</text>
<text x="259.2" y="118.3">D4</text>
<text x="259.2" y="119.9">D5</text>
<text x="259.2" y="115.1">D2</text>
<text x="26.7" y="123.1">CON IO1</text>
<text x="54.4" y="124.7">WRF</text>
<text x="54.4" y="121.5">T2EX</text>
<text x="54.4" y="123.1">RDF</text>
<text x="65.3" y="120.3">1</text>
<text x="65.3" y="121.9">2</text>
<text x="65.3" y="123.5">3</text>
<text x="65.3" y="125.2">4</text>
<text x="67.9" y="121.1">P1.0/T2</text>
<text x="67.9" y="122.7">P1.1/T2-EX</text>
<text x="67.9" y="124.3">P1.2</text>
<text x="67.9" y="125.9">P1.3</text>
<text x="79.4" y="121.1">P3.0/RXD</text>
<text x="79.4" y="124.3">P3.2/INT0</text>
<text x="79.4" y="125.9">P3.3/INT1</text>
<text x="79.6" y="122.7">P3.1/TXD</text>
<text x="87.5" y="120.3">10</text>
<text x="87.5" y="121.9">11</text>
<text x="87.5" y="123.5">12</text>
<text x="87.5" y="125.2">13</text>
<text x="96" y="124.7">RXF</text>
<text x="96" y="123.1">ACK</text>
<text x="150.4" y="123.3">CON IO2</text>
<text x="187.2" y="121.5">D6</text>
<text x="187.2" y="123.1">D7</text>
<text x="198.1" y="120.3">7</text>
<text x="198.1" y="121.9">8</text>
<text x="198.1" y="123.5">9</text>
<text x="200.7" y="121.1">D5</text>
<text x="200.7" y="122.7">D6</text>
<text x="200.7" y="124.3">D7</text>
<text x="207.1" y="121.1">Q5</text>
<text x="207.1" y="122.7">Q6</text>
<text x="207.1" y="124.3">Q7</text>
<text x="210.7" y="120.3">14</text>
<text x="210.7" y="121.9">13</text>
<text x="210.7" y="123.5">12</text>
<text x="222.4" y="124.7">A8</text>
<text x="232.6" y="125.2">25</text>
<text x="233.3" y="120.3">5</text>
<text x="233.3" y="121.9">4</text>
<text x="233.3" y="123.5">3</text>
<text x="236" y="121.1">A5</text>
<text x="236" y="122.7">A6</text>
<text x="236" y="124.3">A7</text>
<text x="236" y="125.9">A8</text>
<text x="242.2" y="121.1">D5</text>
<text x="242.2" y="122.7">D6</text>
<text x="242.2" y="124.3">D7</text>
<text x="245.9" y="120.3">17</text>
<text x="245.9" y="121.9">18</text>
<text x="245.9" y="123.5">19</text>
<text x="259.2" y="121.5">D6</text>
<text x="259.2" y="123.1">D7</text>
<text x="54.4" y="126.3">XSS</text>
<text x="54.4" y="127.9">XMOSI</text>
<text x="54.4" y="129.6">XMISO</text>
<text x="54.4" y="131.1">XSCK</text>
<text x="65.3" y="126.8">5</text>
<text x="65.3" y="128.3">6</text>
<text x="65.3" y="129.9">7</text>
<text x="65.3" y="131.5">8</text>
<text x="67.9" y="127.5">P1.4/SS</text>
<text x="67.9" y="129">P1.5/MOSI</text>
<text x="67.9" y="130.7">P1.6/MISO</text>
<text x="79.9" y="130.7">P3.6/WR</text>
<text x="80.8" y="127.5">P3.4/T0</text>
<text x="80.8" y="129">P3.5/T1</text>
<text x="87.5" y="126.8">14</text>
<text x="87.5" y="128.3">15</text>
<text x="87.5" y="129.9">16</text>
<text x="87.5" y="131.5">17</text>
<text x="96" y="126.3">TXE</text>
<text x="96" y="129.6">WR1</text>
<text x="96" y="131.1">RD1</text>
<text x="187.2" y="126.3">ALE</text>
<text x="197.4" y="126.8">11</text>
<text x="198.1" y="128.3">1</text>
<text x="200.7" y="127.5">LE</text>
<text x="200.7" y="129">OE</text>
<text x="222.4" y="131.1">A12</text>
<text x="222.4" y="129.6">A11</text>
<text x="222.4" y="126.3">A9</text>
<text x="222.4" y="127.9">A10</text>
<text x="232.6" y="126.8">24</text>
<text x="232.6" y="128.3">21</text>
<text x="232.6" y="129.9">23</text>
<text x="233.3" y="131.5">2</text>
<text x="236" y="127.5">A9</text>
<text x="236" y="129">A10</text>
<text x="236" y="130.7">A11</text>
<text x="18.2" y="136.8">Y2</text>
<text x="54.4" y="135.9">XSTAL2</text>
<text x="64.5" y="136.3">18</text>
<text x="64.5" y="134.7">19</text>
<text x="67.9" y="132.3">P1.7/SCK</text>
<text x="67.9" y="137.1">XTAL2</text>
<text x="67.9" y="135.5">XTAL1</text>
<text x="78.7" y="135.5">ALE/PROG</text>
<text x="80.3" y="132.3">P3.7/RD</text>
<text x="81.9" y="137.1">PSEN</text>
<text x="87.5" y="136.3">29</text>
<text x="87.5" y="134.7">30</text>
<text x="96" y="134.3">ALE</text>
<text x="171.2" y="136.1">V+</text>
<text x="200" y="132.9">74HC573</text>
<text x="222.4" y="137.5">RD1</text>
<text x="222.4" y="132.7">A13</text>
<text x="222.4" y="134.3">A14</text>
<text x="232.6" y="133.1">26</text>
<text x="232.6" y="137.9">22</text>
<text x="233.3" y="134.7">1</text>
<text x="236" y="132.3">A12</text>
<text x="236" y="133.9">A13</text>
<text x="236" y="135.5">A14</text>
<text x="17.4" y="143.3">C1</text>
<text x="20.2" y="141.7">22,1184MHz</text>
<text x="33.6" y="143.1">C2</text>
<text x="54.4" y="140.7">RST</text>
<text x="64.5" y="139.5">31</text>
<text x="65.3" y="141.2">9</text>
<text x="67.9" y="140.3">EA/VPP</text>
<text x="67.9" y="141.9">RST</text>
<text x="174.6" y="142.8">R7</text>
<text x="222.4" y="139.1">WR1</text>
<text x="222.4" y="140.7">A15</text>
<text x="232.6" y="141.2">20</text>
<text x="232.6" y="139.5">27</text>
<text x="236" y="141.9">CE</text>
<text x="236" y="138.7">OE</text>
<text x="236" y="140.3">WE</text>
<text x="17.4" y="145.6">27p</text>
<text x="33.4" y="145.6">27p</text>
<text x="40.5" y="145.6">R9</text>
<text x="40.6" y="148.7">10k</text>
<text x="44.4" y="146.6" transform="rotate(-180 44.4 146.6)">+</text>
<text x="46.4" y="148.9">10M/10V</text>
<text x="47.2" y="145.6">C16</text>
<text x="64.5" y="144.3">40</text>
<text x="67.9" y="145">VCC</text>
<text x="68.7" y="148.9">AT89S8252</text>
<text x="79.9" y="148.8" transform="rotate(-90 79.9 148.8)">20</text>
<text x="80.7" y="145.2" transform="rotate(-90 80.7 145.2)">GND</text>
<text x="100.8" y="147.2">VCC</text>
<text x="108.8" y="147.2">V+</text>
<text x="124" y="149.4">U5</text>
<text x="144" y="147.2">U5VD</text>
<text x="152" y="145.6">U5VD</text>
<text x="174.4" y="145.6">1k7</text>
<text x="232.6" y="144.3">28</text>
<text x="235.2" y="148.9">A625308AM-70S</text>
<text x="236" y="145">VCC</text>
<text x="51.8" y="155.3">V+</text>
<text x="121.3" y="153.9">1</text>
<text x="121.3" y="152.3">2</text>
<text x="124" y="154.7">UI-</text>
<text x="124" y="153.1">UI+</text>
<text x="129.2" y="153.1">UO+</text>
<text x="129.5" y="154.7">UO-</text>
<text x="133.9" y="153.9">3</text>
<text x="133.9" y="152.3">4</text>
<text x="154.1" y="152.1">+</text>
<text x="155.2" y="155.3">47M/16V</text>
<text x="156.6" y="152.1">C15</text>
<text x="175.2" y="152.1">D33</text>
<text x="176" y="154.6">LED PWR</text>
<text x="122.5" y="158">CDDSW1-0505S</text>
<text x="144" y="160.1">U0V</text>
<text x="152" y="160.1">U0V</text>
<text x="12.8" y="166.5">J1</text>
<text x="27.3" y="167">D1</text>
<text x="61.6" y="166.8">U12</text>
<text x="110.4" y="164.9">V+</text>
<text x="17.1" y="169.9">1</text>
<text x="17.1" y="171.5">2</text>
<text x="26.2" y="173.5">1N4007</text>
<text x="58.9" y="169.9">1</text>
<text x="61.6" y="170.7">VIN</text>
<text x="72.4" y="170.7">VOUT</text>
<text x="77.9" y="169.9">3</text>
<text x="170.9" y="169.2">U5V</text>
<text x="182.4" y="172.1">J2</text>
<text x="192.8" y="169.2">V+</text>
<text x="197.8" y="169.2">U5VD</text>
<text x="11" y="176">ARK210/2EX</text>
<text x="37.3" y="176.1">+</text>
<text x="39.2" y="179.1">100M/25V</text>
<text x="39.4" y="176.1">C12</text>
<text x="51.8" y="179.3">100N</text>
<text x="52.2" y="176.1">C10</text>
<text x="67.1" y="179.2" transform="rotate(-90 67.1 179.2)">2</text>
<text x="67.8" y="175.6" transform="rotate(-90 67.8 175.6)">GND</text>
<text x="70.4" y="179.3">78M05 TO220</text>
<text x="90.3" y="179.3">100N</text>
<text x="90.3" y="176.1">C13</text>
<text x="99.7" y="176.1">+</text>
<text x="101.4" y="179.3">47M/16V</text>
<text x="101.9" y="176.2">C11</text>
<text x="114.4" y="176.1">C5</text>
<text x="114.4" y="179.3">100N</text>
<text x="123.8" y="179.3">100N</text>
<text x="124" y="176.1">C6</text>
<text x="133.4" y="176.2">C7</text>
<text x="133.6" y="179.3">100N</text>
<text x="141.2" y="176.1">+</text>
<text x="143.2" y="176.1">C8</text>
<text x="143.2" y="179.3">4M7/10V</text>
<text x="178.9" y="174.8">1</text>
<text x="178.9" y="176.3">3</text>
<text x="178.9" y="177.9">5</text>
<text x="186.7" y="174.8">2</text>
<text x="186.7" y="176.3">4</text>
<text x="186.7" y="177.9">6</text>
<text x="171.2" y="184.1">U0V</text>
<text x="180" y="181.7">USWITCH</text>
<text x="213.3" y="180.7">Title</text>
<text x="213.3" y="185.5">Size</text>
<text x="219.7" y="185.5">Document Number</text>
<text x="219.7" y="182.3">MTB-USB v3.1</text>
<text x="266.1" y="185.5">Rev</text>
<text x="213.3" y="190.3">Date:</text>
<text x="221.6" y="190.3">Sunday, May 21, 2006</text>
<text x="245.3" y="190.3">Sheet</text>
<text x="253.2" y="190.3">1</text>
<text x="258.1" y="190.3">of</text>
<text x="262.9" y="190.3">1</text>
<text x="266.9" y="187.5">PeTr</text>
</g>
<g font-size="1.1">
<text x="35.6" y="6.4">5</text>
<text x="87.9" y="6.4">4</text>
<text x="140.1" y="6.4">3</text>
<text x="192.4" y="6.4">2</text>
<text x="244.6" y="6.4">1</text>
<text x="8.4" y="30.7">D</text>
<text x="271.3" y="30.7">D</text>
<text x="8.4" y="76.7">C</text>
<text x="271.3" y="76.7">C</text>
<text x="8.4" y="122.7">B</text>
<text x="271.3" y="122.7">B</text>
<text x="8.4" y="168.7">A</text>
<text x="271.3" y="168.7">A</text>
<text x="35.6" y="192">5</text>
<text x="87.9" y="192">4</text>
<text x="140.1" y="192">3</text>
<text x="192.4" y="192">2</text>
<text x="244.6" y="192">1</text>
</g>
</svg>
